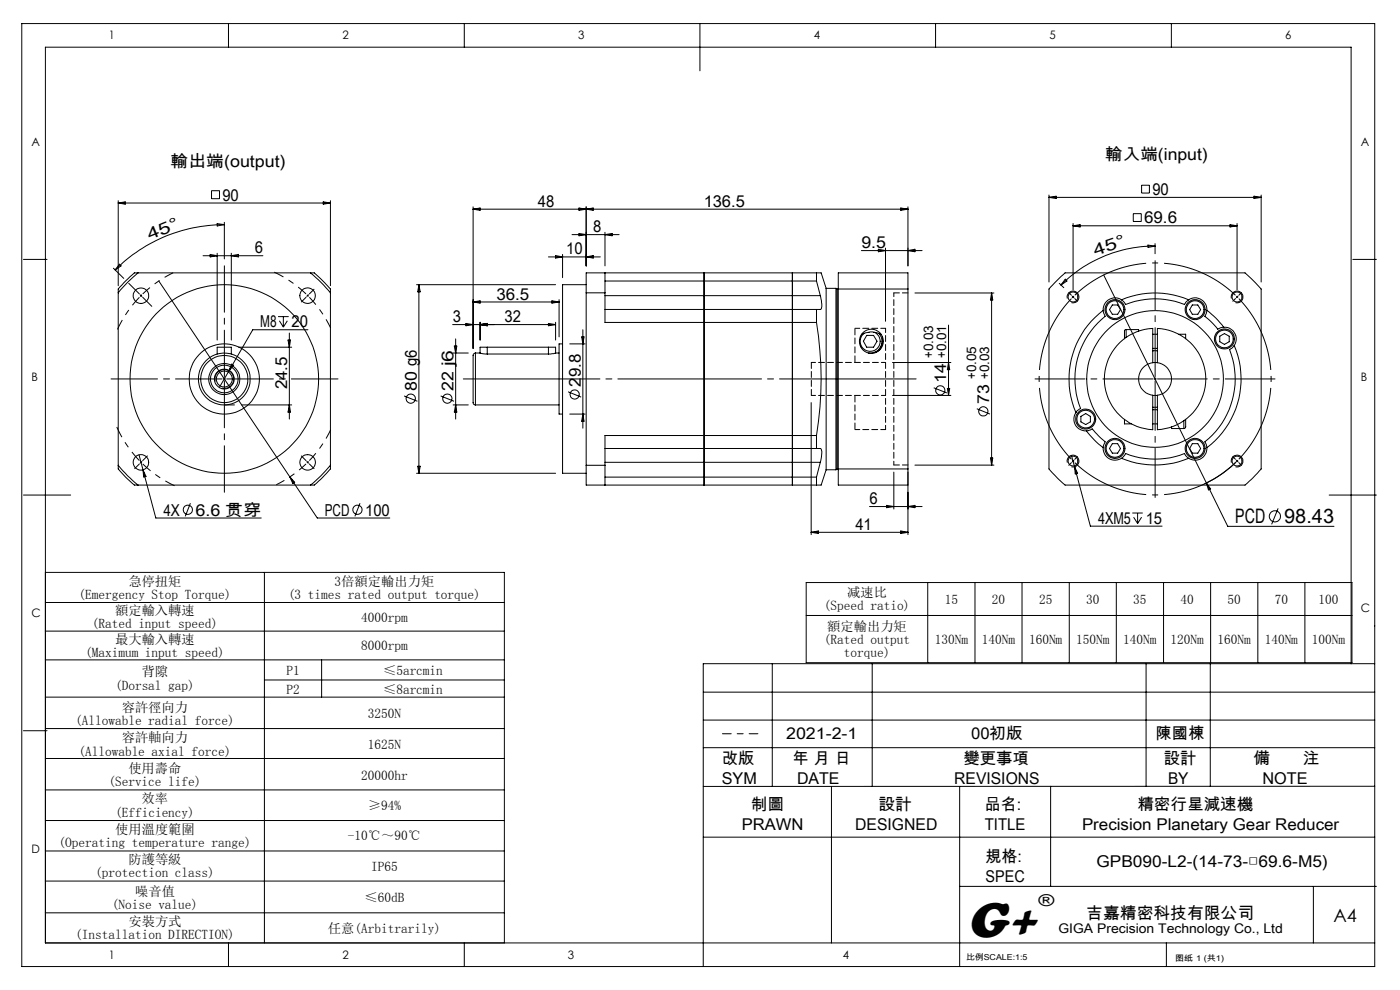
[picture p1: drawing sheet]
<svg xmlns="http://www.w3.org/2000/svg" width="297mm" height="210mm" viewBox="0 0 297 210" stroke-linecap="round" stroke-linejoin="round" font-family="sans-serif">
<g fill="none" stroke="#000" stroke-width=".21">
<path d="M4.6 5h287v200h-287zM48.5 5v5M98.5 5v5M148.5 5v10M198.5 5v5M248.5 5v5M242.2 39.3h1.6v1.6h-1.6zM5 55h5M24.1 56.9l2.1 2.1M25.1 42.6v18M25.1 43.1h45M25.1 43.1l1.5-.3v.5z"/>
<path d="M25.3 56l.4 .4-1.3 .8zM26.7 59.5l1.8-1.6h38.2l2.2 2.1 1.2 1.3v38.2l-2.1 2.2-1.3 1.2h-38.2l-1.8-1.6-1.6-1.8v-38.2zM29.3 57.9a27.5 27.5 0 0 0-4.2 4.2M33.7 59.6l27.8 41.6M43.1 54.2h12.7M44.6 54l1.5 .2-1.5 .3zM44.9 40.5h1.7v1.6h-1.7zM46.1 47.4l1.5 .3-1.5 .2zM46.1 53.7v18.4M47.6 47.7a32.5 32.5 0 0 0-23.2 9.5M47.6 47.2v7.7M49.1 53.7v18.4"/>
<path d="M49.1 54.2l1.5-.2v.5zM65.9 57.9l2.2 2 2 2.2M68.6 42.8l1.5 .3-1.5 .2zM70.1 42.6v18M100.4 44.4l1.4-.3v.5zM100.4 43.9v30M100.4 44.4h92.2M116.3 54.5h11.1M117.9 54.2l1.4 .3-1.4 .2zM119.3 54v4.9M121.4 49.8h9.9M122.8 44.1l1.6 .3-1.6 .2z"/>
<path d="M122.8 49.5l1.6 .3-1.6 .2zM124.4 43.9v12.5M124.4 54.5l1.4-.3v.5zM124.4 44.4l1.4-.3v.5zM128.3 49.3v7.1M128.3 49.8l1.6-.3v.5zM128.3 57.9v4.2M128.3 59.6h44.9M149.4 57.9v45M168.1 57.9v45M173.2 57.9h-48.8v4.2M173.2 59.6l.8 3.1"/>
<path d="M173.2 57.9v1.7M173.2 57.9h1l1.1 3.3M182.7 53.2h12.9M186.3 52.9l1.6 .3-1.6 .2zM187.9 52.6v15.5M191.1 44.1l1.5 .3-1.5 .2zM192.6 43.9v12.5M192.6 53.2l1.5-.3v.5zM222.5 41.4v18.4M222.5 41.9h45M222.5 41.9l1.5-.3v.5zM224.2 59.5l1.8-1.6h38.1l2.2 2.1 1.2 1.3v38.2l-2 2.2-1.4 1.2h-38.1l-1.8-1.6-1.7-1.8v-38.2z"/>
<path d="M226 59.2l.3 .4-1.2 .9zM227.6 47.4v14.1M227.6 47.9h34.8M227.6 47.9l1.5-.2v.4zM234.1 58.3l26.4 53.3h22.5M240.4 45.3h1.7v1.7h-1.7zM243.5 52l1.5 .2-1.4 .3zM245 52.2a28 28 0 0 0-19.9 8.3M245 51.7v2.1M260.9 47.7l1.5 .2-1.5 .2zM262.4 47.4v14.1M266 41.6l1.5 .3-1.5 .2z"/>
<path d="M267.5 41.4v18.4M287 55h5M29.7 62.5l.4 .4M30.1 62.5l-.4 .4M46.1 75.1v-1.4h3v1.4M49.1 77.2l.5 .3-1 1.2zM50.6 73.7h11.3M59 67.2h2.2M59.3 68l.8 1.4M60.1 67.2v2.2M61 68l-.9 1.4M61.1 72.1h.5l-.2 1.6z"/>
<path d="M61.4 70.7v18.2M65.3 69.9h-11.7l-7 12.2M88.4 60.4h29.5M88.9 60.4v40M88.9 60.4l.2 1.5h-.5zM96 68.9h21.9M96.1 74.9h3.2M96.4 73.4h.5l-.2 1.5zM96.7 71.9v17M98.8 68.6l1.6 .3-1.6 .2zM100.4 64.1l1.4-.3v.5zM100.4 64.1h18.2"/>
<path d="M100.9 74.9l-.4 .2a17.4 17.4 0 0 0-.1 4.7v1.2a17.4 17.4 0 0 0 .1 4.8l.4 .1M100.9 74.9v11M100.9 74.9h.9M101.8 74.9l1.6 .2M101.8 68.4v3.7M101.8 68.9l1.6-.3v.5zM103.4 73.7h-1.6v1.2M103.4 73.7h12.9M103.4 73.7v1.4M103.4 75.1h12.9M116.3 73.7h1.6v1.2M116.3 68.6l1.6 .3-1.6 .2z"/>
<path d="M116.3 73.7v1.4M117.1 63.8l1.5 .3-1.5 .2zM117.9 74.9l-1.6 .2M117.9 68.4v3.7M117.9 74.9h.7M118.6 63.6v7.9M119.3 72.9h-.7v14.9h.7M120.9 72.9h3.2M123.4 71.5h.5l-.3 1.4zM123.6 69.9v20.9M124.4 60.4h-5.1v40h5.1M124.4 62.1v36.6"/>
<path d="M124.4 62.1h3.9M128.3 62.1v6.3h44.9M128.3 65.6h44.9M128.3 62.7h45.7M173.2 68.4a73.3 73.3 0 0 1 0 24M173.2 65.6v2.8M174 62.7a4 4 0 0 1 .1 2.9h-.9M175.3 61.2v38.5M175.3 61.2h2M177.3 61.2v38.5M177.3 61.2l.3 .2M177.6 61.4v38"/>
<path d="M177.8 61.3v-3.4h14.8v3.4M177.8 61.2l-.2 .2M177.8 61.3h14.8M177.8 61.3v38.2M182.8 70.9l1.8-.5 1.5 .2 .8 .3M183.9 71.1h1.4l.8 1.3-.8 1.3h-1.4l-.7-1.3zM185.5 70.5a2.12 2.12 0 0 1 .8 3.1 2.12 2.12 0 0 1-3.2 .3 2.12 2.12 0 0 1 .2-3.2M186.5 70.7a2.53 2.53 0 0 1 .3 2.9 2.53 2.53 0 0 1-2.6 1.3M187.2 71.5a3 3 0 0 1-1.5 3.3M189.3 76.9h12.4M192.6 61.3v38.2M194.1 62.2h16.8"/>
<path d="M201.2 69v14.9M201.2 76.9l.3 1.5h-.5zM210.4 62.2v36.5M210.4 62.2l.2 1.4h-.5zM224.7 60.1l1 .9M226.4 63.3a1.26 1.26 0 0 1 1.1-1.6 1.26 1.26 0 0 1 1.4 1.4 1.26 1.26 0 0 1-1.6 1.1M227.5 62.8l.3 .4M227.8 62.8l-.3 .4M234 65.8a18.3 18.3 0 0 0-5.8 21.7M234 65.8l.5 1.3a16.9 16.9 0 0 0-5.3 19.5l-1 .9M236 64.7h1.1l.6 1-.6 1h-1.1l-.6-1zM237.9 63.6a2.51 2.51 0 0 0-2.6-.1 2.51 2.51 0 0 0-1.3 2.3"/>
<path d="M237.9 63.6a18.2 18.2 0 0 1 14.3 0M237.9 63.6l.9 1a16.9 16.9 0 0 1 12.5 0l.3-.6 .6-.4M238.9 69.9l-.4 .2v1.8M238.9 69.9h2.6v.3M238.9 69.9v1.7M244.5 76.9v-7.2a10.8 10.8 0 0 0-10.2 10.7 10.8 10.8 0 0 0 10.2 10.7v-7.3M244.5 76.9a3.5 3.5 0 0 0-3 3.5 3.5 3.5 0 0 0 3 3.4M244.5 74.4h1M244.5 76.9h1M244.5 70.9h1M244.5 73.9h1M245.5 76.9a3.5 3.5 0 0 1 3 3.5 3.5 3.5 0 0 1-3 3.4"/>
<path d="M245.5 76.9v-7.2a10.8 10.8 0 0 1 10.3 10.7 10.8 10.8 0 0 1-10.3 10.7v-7.3M250.1 70.9h1.4v1M252.2 63.6a2.51 2.51 0 0 1 2.6-.1 2.51 2.51 0 0 1 1.2 2.3M252.9 64.7h1.2l.6 1-.6 1h-1.2l-.5-1zM256 65.8a17.2 17.2 0 0 1 3.6 3.6M256 65.8l-.4 1.3 1.1 .9 1.6 1.8 .6-.3 .7-.1M258.8 71.3l1-.5 1 .5v1.2l-1 .6-1-.6zM259.6 69.4a2.5 2.5 0 0 1 2.3 1.3 2.5 2.5 0 0 1-.1 2.6M261.2 63.3a1.26 1.26 0 0 1 1.1-1.6 1.26 1.26 0 0 1 1.4 1.4 1.26 1.26 0 0 1-1.6 1.1M261.8 73.3a18.2 18.2 0 0 1-5.8 21.7M261.8 73.3l-1 .8a17 17 0 0 1-5.2 19.6l.4 1.3M25.1 98.7a25.3 25.3 0 0 0 4.2 4.2"/>
<path d="M29.5 96.5l3.6 13.4h22.3M30.3 99.7l.7 1.4-.5 .1zM45.6 80.9a2 2 0 0 1 1.8-2.5 2 2 0 0 1 2.2 2.2 2 2 0 0 1-2.5 1.7M47.6 85.9h2.1M51.3 85.9h10.6M61.4 85.9l.2 1.5h-.5zM70.1 98.7a27.5 27.5 0 0 1-4.2 4.2M85.7 84l2.8 1.1M88.6 98.9h.5l-.2 1.5zM93.5 84l2.8 1.1M96.1 85.9h3.2M96.7 85.9l.2 1.5h-.5z"/>
<path d="M100.9 85.9h17.7M120.5 83.1l2.8 1.1M120.9 87.8h3.2M123.6 87.8l.3 1.6h-.5zM124.4 98.7v4.2h48.8M124.4 98.7h3.9M128.3 98.7v4.2M128.3 95.1h44.9M128.3 98.1h45.7M172.1 85.4v28M173.2 92.4v2.7M173.2 95.1l.9 .1a3.8 3.8 0 0 1-.1 2.9"/>
<path d="M173.2 92.4h-44.9v6.3M174 98.1l-.8 3.1M175.3 99.7l-1.1 3.2h-1M175.3 99.7h2M177.6 99.4l-.3 .3M177.6 99.4l.2 .3M177.8 99.5v3.4h14.8v-3.4M177.8 99.5h14.8M189.3 83.9h12.4M194.1 98.7h16.8M198.1 82.3l2.8 1.1M201 82.4h.5l-.3 1.5z"/>
<path d="M207.2 86.7l2.8 1.1M210.1 97.1h.5l-.2 1.6zM226.4 98.1a1.26 1.26 0 0 1 1.1-1.5 1.26 1.26 0 0 1 1.4 1.3 1.26 1.26 0 0 1-1.6 1.1M227.3 96.6l.7 2.4M228 99l3.3 12.6h15.2M228 99l.6 1.4-.5 .1zM228.2 87.5a2.48 2.48 0 0 0-.1 2.7 2.48 2.48 0 0 0 2.4 1.2M229.3 88.3l1-.6 1 .6v1.2l-1 .6-1-.6zM230.5 91.4a18.3 18.3 0 0 0 3.5 3.6M230.5 91.4l1.2-.4 2.8 2.7-.5 1.3M234 95a2.5 2.5 0 0 0 1.3 2.3 2.5 2.5 0 0 0 2.6-.1M236 94.1h1.1l.6 1-.6 1h-1.1l-.6-1z"/>
<path d="M237.9 97.2a18.6 18.6 0 0 0 14.3 0M237.9 97.2l.9-1a16.9 16.9 0 0 0 12.5 0l.2 .5 .7 .5M238.5 89v.9h1.5M244.5 86.4h1M244.5 83.8h1M244.5 86.9h1M244.5 89.9h1M248.5 90.5v.4h2.6M251.1 89.2v1.7M251.5 89v1.6l-.4 .3M252.9 94.1h1.2l.6 1-.6 1h-1.2l-.5-1zM256 95a2.52 2.52 0 0 1-1.2 2.3 2.52 2.52 0 0 1-2.6-.1"/>
<path d="M261.2 98.1a1.26 1.26 0 0 1 1.1-1.5 1.26 1.26 0 0 1 1.4 1.3 1.26 1.26 0 0 1-1.6 1.1M262.3 97.9a23.6 23.6 0 0 1-6.8 4.8M5 105h10M40.4 106.7l-1.1 2.8M61.5 101.2l5.8 8.7h15.4M61.5 101.2l1 1.1-.4 .3zM76.4 106.7l-1.1 2.8M88.4 100.4h29.5M128.3 101.2h44.9M172.1 112.9h20.5M172.1 112.9l1.5-.3v.6zM173.2 101.2v1.7"/>
<path d="M184.5 107.4h11.1M188.1 107.2l1.5 .2-1.5 .3zM189.6 100.1v7.9M191.1 112.6l1.5 .3-1.5 .3zM192.6 100.1v13.3M192.6 107.4l1.5-.2v.5zM240.2 108.8h2.2M240.5 109.7l.8 1.3M241.3 108.8v2.2M242.2 109.7l-.9 1.3M255.9 102.5l.9 1.2-.4 .2zM271.1 107.8l-1.3 3.4"/>
<path d="M282 105h10M9.6 121.4h97.4v78.6M9.6 127.8h97.4M9.6 133.9h97.4M9.6 140h97.4M56.1 121.4v78.6M68.2 140v7.9M171 123.6h115.8v17h-115.8zM171 130.6h115.8M196.8 123.6v17M206.8 123.6v17M216.8 123.6v17"/>
<path d="M226.8 123.6v17M236.8 123.6v17M246.8 123.6v17M256.8 123.6v17M266.8 123.6v17M276.8 123.6v17M5 155h5M9.6 147.9h97.4M9.6 154.5h97.4M56.1 144.2h50.9M149.2 152.7h142.4M149.2 146.8h142.4"/>
<path d="M149.2 158.6h142.4M163.8 140.8v26M185 140.8v26M243.1 140.8v26M256.8 140.8v26M286.6 140.8v-130.8h-277v190h282M291.6 140.8h-142.4v64.2M9.6 160.9h97.4M9.6 167.6h97.4M9.6 174.1h97.4M149.2 177.6h142.4M176.4 166.8v33.2"/>
<path d="M203.6 166.8v38.2M222.9 166.8v21.2M291.6 166.8h-142.4M9.6 180.5h97.4M9.6 186.9h97.4M9.6 193.6h97.4M203.6 188h88.4M278.6 188v12M48.5 200v5M98.5 200v5M247.4 200v5"/>
<circle cx="29.9" cy="62.7" r="1.65"/>
<circle cx="65.3" cy="62.7" r="1.65"/>
<circle cx="184.8" cy="72.4" r="2.55"/>
<circle cx="227.6" cy="63" r="1.05"/>
<circle cx="236.5" cy="65.7" r="1.88"/>
<circle cx="236.5" cy="65.7" r="2.12"/>
<circle cx="253.5" cy="65.7" r="1.88"/>
<circle cx="253.5" cy="65.7" r="2.12"/>
<circle cx="259.7" cy="71.9" r="2.12"/>
<circle cx="259.8" cy="71.9" r="1.87"/>
<circle cx="262.4" cy="63" r="1.06"/>
<circle cx="29.9" cy="98.1" r="1.65"/>
<circle cx="47.6" cy="80.4" r="7.5"/>
<circle cx="47.6" cy="80.4" r="5"/>
<circle cx="47.6" cy="80.4" r="3.3"/>
<circle cx="47.6" cy="80.4" r="20"/>
<circle cx="47.6" cy="80.4" r="1.7"/>
<circle cx="47.6" cy="80.4" r="5.5"/>
<circle cx="47.6" cy="80.4" r="2.93"/>
<circle cx="47.6" cy="80.4" r="2.1"/>
<circle cx="65.3" cy="98.1" r="1.65"/>
<circle cx="87.1" cy="84.6" r=".99"/>
<circle cx="94.9" cy="84.6" r=".99"/>
<circle cx="121.9" cy="83.7" r=".97"/>
<circle cx="199.5" cy="82.8" r=".98"/>
<circle cx="208.6" cy="87.3" r=".98"/>
<circle cx="227.6" cy="97.8" r="1.04"/>
<circle cx="230.3" cy="88.9" r="2.13"/>
<circle cx="230.3" cy="88.9" r="1.88"/>
<circle cx="236.5" cy="95.1" r="2.13"/>
<circle cx="236.5" cy="95.1" r="1.88"/>
<circle cx="245" cy="80.4" r="14.5"/>
<circle cx="253.5" cy="95.1" r="2.13"/>
<circle cx="253.5" cy="95.1" r="1.88"/>
<circle cx="262.4" cy="97.8" r="1.05"/>
<circle cx="39.8" cy="108.1" r=".98"/>
<circle cx="75.8" cy="108.1" r=".98"/>
<circle cx="270.5" cy="109.5" r="1.18"/>
</g>
<path d="M29.6 63.1a25 25 0 0 0-4.7 6.8" fill="none" stroke="#000" stroke-width=".21" stroke-dasharray="30.5 1.3 1.3 1.3" stroke-dashoffset="28.2" stroke-linecap="butt"/>
<path d="M30.3 62.4a25 25 0 0 1 6.4-4.5M65.6 63.1a25 25 0 0 1 4.5 6.5M65.6 97.7a25 25 0 0 0 4.5-6.5" fill="none" stroke="#000" stroke-width=".21" stroke-dasharray="30.5 1.3 1.3 1.3" stroke-dashoffset="28.4" stroke-linecap="butt"/>
<path d="M65.3 62.7l-.2-.2M65.3 62.7l.2 .2M262.5 63l-.2-.2M262.5 63l.1 .2M29.9 98.1l.2 .1M29.9 98.1l-.2-.2M65.3 98.1l.2-.2M65.3 98.1l-.2 .1M227.7 97.8l.1 .2M227.7 97.8l-.2-.2M262.5 97.8l.1-.2M262.5 97.8l-.2 .2" fill="none" stroke="#000" stroke-width=".21" stroke-dasharray="30.5 1.3 1.3 1.3" stroke-linecap="butt"/>
<path d="M64.9 62.4a25 25 0 0 0-6.7-4.7M30.3 98.4a25 25 0 0 0 6.7 4.6" fill="none" stroke="#000" stroke-width=".21" stroke-dasharray="30.5 1.3 1.3 1.3" stroke-dashoffset="28.3" stroke-linecap="butt"/>
<path d="M64.9 98.4a25 25 0 0 1-6.3 4.4" fill="none" stroke="#000" stroke-width=".21" stroke-dasharray="30.5 1.3 1.3 1.3" stroke-dashoffset="28.5" stroke-linecap="butt"/>
<path d="M29.6 97.7a25 25 0 0 1-4.8-7.1" fill="none" stroke="#000" stroke-width=".21" stroke-dasharray="30.5 1.3 1.3 1.3" stroke-dashoffset="28.1" stroke-linecap="butt"/>
<path d="M227.3 63.3a24.6 24.6 0 0 0 0 34.1M262.1 62.6a24.6 24.6 0 0 0-34.1 0M228 98.1a24.6 24.6 0 0 0 34.1 0M262.8 97.4a24.6 24.6 0 0 0 0-34.1" fill="none" stroke="#000" stroke-width=".21" stroke-dasharray="30.5 1.3 1.3 1.3" stroke-dashoffset="13.6" stroke-linecap="butt"/>
<path d="M194.3 80.4h-96" fill="none" stroke="#000" stroke-width=".21" stroke-dasharray="30.5 1.3 1.3 1.3" stroke-dashoffset="1.5"/>
<path d="M153.3 155.6h7.5" fill="none" stroke="#000" stroke-width=".21" stroke-dasharray="30.5 1.3 1.3 1.3" stroke-dashoffset="28.6"/>
<path d="M181.4 69.6h6.5M187.9 91.1h-6.5" fill="none" stroke="#000" stroke-width=".21" stroke-dasharray="1.3 .6" stroke-dashoffset=".2"/>
<path d="M181.4 69.6v7.3M181.4 83.9v7.2" fill="none" stroke="#000" stroke-width=".21" stroke-dasharray="1.3 .6" stroke-dashoffset="-.1"/>
<path d="M187.9 76.9h-15.8M172.1 83.9h15.8M187.9 91.1v-21.5" fill="none" stroke="#000" stroke-width=".21" stroke-dasharray="1.3 .6" stroke-dashoffset=".4"/>
<path d="M172.1 83.9v-7" fill="none" stroke="#000" stroke-width=".21" stroke-dasharray="1.3 .6"/>
<path d="M192.6 62.1h-3M189.6 98.6h3" fill="none" stroke="#000" stroke-width=".21" stroke-dasharray="1.3 .6" stroke-dashoffset=".1"/>
<path d="M189.6 98.6v-36.5" fill="none" stroke="#000" stroke-width=".21" stroke-dasharray="1.3 .6" stroke-dashoffset=".5"/>
<g fill="none" stroke="#000" stroke-width=".21" stroke-dasharray="30.5 1.3 1.3 1.3">
<path d="M29.6 62.3l-2.3-2.2M30.3 63.1l1.9 1.9M64.9 63.1l-1 .9M65.3 62.7l.2-.2M65.3 62.7l-.2 .2M65.6 62.3l1-.9M227.3 62.6l-.6-.5M228 63.3l.6 .6M262.1 63.3l-.6 .6M262.5 63l.1-.2M262.5 63l-.2 .2M262.8 62.6l.6-.5"/>
<path d="M29.6 98.4l-1 1M29.9 98.1l-.2 .1M29.9 98.1l.2-.2M30.3 97.7l1-1M47.6 80.4v-.3M47.6 80.4h-.3M47.6 80.4v.2M47.6 80.4h.2M64.9 97.7l-1-1M65.3 98.1l.2 .1M65.3 98.1l-.2-.2M65.6 98.4l1 1"/>
<path d="M227.3 98.1l-.6 .6M227.7 97.8l-.2 .2M227.7 97.8l.1-.2M228 97.4l.6-.5M245.1 80.4v-.3M245.1 80.4h-.3M245.1 80.4v.2M245.1 80.4h.2M262.1 97.4l-.6-.5M262.5 97.8l.1 .2M262.5 97.8l-.2-.2M262.8 98.1l.6 .6"/>
</g>
<path d="M47.6 79.9v-23.5M47.1 80.4h-23.5M47.6 80.9v23.5M48.1 80.4h23.6" fill="none" stroke="#000" stroke-width=".21" stroke-dasharray="30.5 1.3 1.3 1.3" stroke-dashoffset="20.6"/>
<path d="M245.1 79.9v-24.6M245.1 80.9v24.6" fill="none" stroke="#000" stroke-width=".21" stroke-dasharray="30.5 1.3 1.3 1.3" stroke-dashoffset="20.1"/>
<path d="M244.6 80.4h-25M245.6 80.4h24.9" fill="none" stroke="#000" stroke-width=".21" stroke-dasharray="30.5 1.3 1.3 1.3" stroke-dashoffset="19.9"/>
<text font-size="11" x="205.1" y="198.7">G+</text>
<g font-size="4.2">
<text x="262.1" y="111">PCD</text>
<text x="272.4" y="111">98.43</text>
</g>
<text font-size="3.9" x="282.9" y="195.5">A4</text>
<g font-size="3.5">
<text x="36.2" y="35.4">輸出端(output)</text>
<text x="234.4" y="33.9">輸入端(input)</text>
<text x="244.5" y="41.4">90</text>
<text x="47.2" y="42.5">90</text>
<text x="114.1" y="43.9">48</text>
<text x="149.3" y="43.9">136.5</text>
<text x="242.7" y="47.4">69.6</text>
<text x="31.8" y="51" transform="rotate(-22 31.8 51)">4 5 °</text>
<text x="54.1" y="53.7">6</text>
<text x="120.1" y="54">10</text>
<text x="125.8" y="49.3">8</text>
<text x="182.7" y="52.6">9.5</text>
<text x="232.4" y="54.4" transform="rotate(-19 232.4 54.4)">4 5 °</text>
<text x="105.3" y="63.5">36.5</text>
<text x="55.2" y="69.4">M8</text>
<text x="61.9" y="69.4">20</text>
<text x="96.1" y="68.3">3</text>
<text x="107" y="68.3">32</text>
<text x="60.9" y="82.6" transform="rotate(-90 60.9 82.6)">24.5</text>
<text x="88.4" y="82.9" transform="rotate(-90 88.4 82.9)">80 g6</text>
<text x="96.2" y="82.9" transform="rotate(-90 96.2 82.9)">22 j6</text>
<text x="123.2" y="82.1" transform="rotate(-90 123.2 82.1)">29.8</text>
<text x="200.7" y="81.2" transform="rotate(-90 200.7 81.2)">14</text>
<text x="209.9" y="85.6" transform="rotate(-90 209.9 85.6)">73</text>
<text x="184.5" y="107">6</text>
<text x="34.7" y="109.4">4X</text>
<text x="41.5" y="109.4">6.6 贯穿</text>
<text x="68.9" y="109.4">PCD</text>
<text x="77.5" y="109.4">100</text>
<text x="181.5" y="112.4">41</text>
<text x="232.9" y="111.1">4XM5</text>
<text x="243.1" y="111.1">15</text>
<text x="220.3" y="192.2">®</text>
<text x="230.5" y="194.8">吉嘉精密科技有限公司</text>
</g>
<g font-size="3.4">
<text x="166.8" y="156.8">2021-2-1</text>
<text x="206" y="156.8">00初版</text>
<text x="245.2" y="156.8">陳國棟</text>
<text x="153.1" y="162.1">改版</text>
<text x="153.1" y="166.4">SYM</text>
<text x="168.1" y="162.1">年 月 日</text>
<text x="169.1" y="166.4">DATE</text>
<text x="202.4" y="166.4">REVISIONS</text>
<text x="204.4" y="162.1">變更事項</text>
<text x="246.9" y="162.1">設計</text>
<text x="247.8" y="166.4">BY</text>
<text x="265.9" y="162.1">備</text>
<text x="267.8" y="166.4">NOTE</text>
<text x="276.4" y="162.1">注</text>
<text x="159.3" y="171.8">制圖</text>
<text x="186.3" y="171.8">設計</text>
<text x="208.9" y="171.8">品名:</text>
<text x="241.3" y="171.8">精密行星減速機</text>
<text x="157.4" y="176.1">PRAWN</text>
<text x="181.4" y="176.1">DESIGNED</text>
<text x="208.9" y="176.1">TITLE</text>
<text x="229.5" y="176.1">Precision Planetary Gear Reducer</text>
<text x="209.1" y="182.9">規格:</text>
<text x="232.6" y="183.9">GPB090-L2-(14-73-□69.6-M5)</text>
<text x="209.1" y="187.2">SPEC</text>
</g>
<g font-size="2.8">
<text x="198" y="75.9" transform="rotate(-90 198 75.9)">+0.03</text>
<text x="200.7" y="75.9" transform="rotate(-90 200.7 75.9)">+0.01</text>
<text x="207.1" y="80.4" transform="rotate(-90 207.1 80.4)">+0.05</text>
<text x="209.9" y="80.4" transform="rotate(-90 209.9 80.4)">+0.03</text>
<text x="27.2" y="124.2">急停扭矩</text>
<text x="71" y="124.2">3倍額定輸出力矩</text>
<text x="16.6" y="127">(Emergency Stop Torque)</text>
<text x="24.4" y="130.4">額定輸入轉速</text>
<text x="61.1" y="127">(3 times rated output torque)</text>
<text x="76.6" y="131.8">4000rpm</text>
<text x="174.8" y="129.5">(Speed ratio)</text>
<text x="179.7" y="126.7">减速比</text>
<text x="200.4" y="128.1">15</text>
<text x="210.4" y="128.1">20</text>
<text x="220.4" y="128.1">25</text>
<text x="230.4" y="128.1">30</text>
<text x="240.4" y="128.1">35</text>
<text x="250.4" y="128.1">40</text>
<text x="260.4" y="128.1">50</text>
<text x="270.4" y="128.1">70</text>
<text x="279.7" y="128.1">100</text>
<text x="19.5" y="133.3">(Rated input speed)</text>
<text x="24.4" y="136.5">最大輸入轉速</text>
<text x="76.6" y="137.9">8000rpm</text>
<text x="174.8" y="136.6">(Rated output</text>
<text x="175.5" y="133.7">額定輸出力矩</text>
<text x="198.3" y="136.6">130Nm</text>
<text x="208.3" y="136.6">140Nm</text>
<text x="218.3" y="136.6">160Nm</text>
<text x="228.3" y="136.6">150Nm</text>
<text x="238.3" y="136.6">140Nm</text>
<text x="248.3" y="136.6">120Nm</text>
<text x="258.3" y="136.6">160Nm</text>
<text x="268.3" y="136.6">140Nm</text>
<text x="278.3" y="136.6">100Nm</text>
<text x="18.1" y="139.3">(Maximum input speed)</text>
<text x="30.1" y="143.5">背隙</text>
<text x="60.8" y="143.1">P1</text>
<text x="81.3" y="143.1">≤5arcmin</text>
<text x="179" y="139.4">torque)</text>
<text x="24.4" y="146.3">(Dorsal gap)</text>
<text x="60.8" y="147.2">P2</text>
<text x="81.3" y="147.2">≤8arcmin</text>
<text x="15.9" y="153.8">(Allowable radial force)</text>
<text x="25.8" y="151">容許徑向力</text>
<text x="78" y="152.4">3250N</text>
<text x="16.6" y="160.3">(Allowable axial force)</text>
<text x="25.8" y="157.5">容許軸向力</text>
<text x="78" y="158.9">1625N</text>
<text x="23" y="166.8">(Service life)</text>
<text x="27.2" y="164">使用壽命</text>
<text x="76.6" y="165.4">20000hr</text>
<text x="24.4" y="173.2">(Efficiency)</text>
<text x="30.1" y="170.4">效率</text>
<text x="78" y="171.8">≥94%</text>
<text x="12.4" y="179.7">(Operating temperature range)</text>
<text x="24.4" y="176.9">使用溫度範圍</text>
<text x="73.8" y="178.3">-10℃～90℃</text>
<text x="27.2" y="183.3">防護等級</text>
<text x="78.7" y="184.7">IP65</text>
<text x="20.2" y="186.1">(protection class)</text>
<text x="28.7" y="190">噪音值</text>
<text x="77.3" y="191.4">≤60dB</text>
<text x="23.7" y="192.8">(Noise value)</text>
<text x="27.2" y="196.4">安裝方式</text>
<text x="69.6" y="197.8">任意(Arbitrarily)</text>
<text x="224.5" y="197.8">GIGA Precision Technology Co., Ltd</text>
<text x="16" y="199.2">(Installation DIRECTION)</text>
</g>
<g font-size="2.5">
<text x="23.1" y="8.4">1</text>
<text x="72.7" y="8.4">2</text>
<text x="122.7" y="8.4">3</text>
<text x="172.7" y="8.4">4</text>
<text x="222.7" y="8.4">5</text>
<text x="272.7" y="8.4">6</text>
<text x="6.7" y="30.9">A</text>
<text x="288.7" y="30.9">A</text>
<text x="6.7" y="80.9">B</text>
<text x="288.7" y="80.9">B</text>
<text x="6.7" y="130.9">C</text>
<text x="288.7" y="129.9">C</text>
<text x="6.7" y="180.9">D</text>
<text x="23.1" y="203.4">1</text>
<text x="72.7" y="203.4">2</text>
<text x="120.5" y="203.4">3</text>
<text x="178.8" y="203.4">4</text>
</g>
<g font-size="1.7">
<text x="204.9" y="203.7">比例SCALE:1:5</text>
<text x="249.3" y="203.8">图纸 1 (共1)</text>
</g>
</svg>
